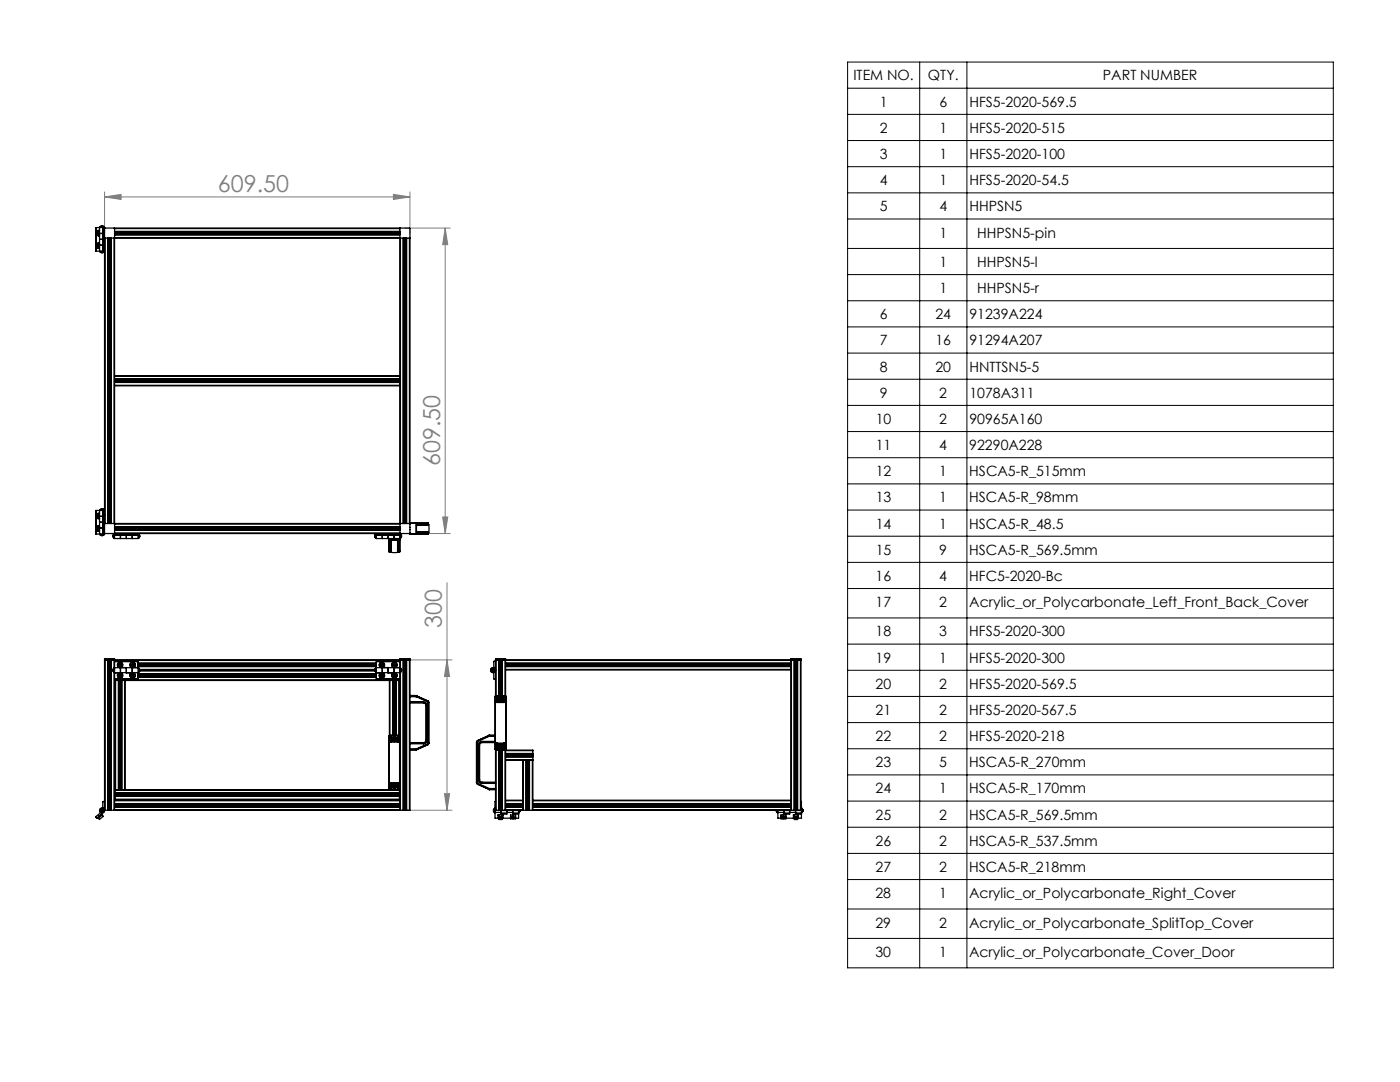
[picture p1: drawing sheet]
<svg xmlns="http://www.w3.org/2000/svg" width="279mm" height="216mm" viewBox="0 0 279 216" stroke-linecap="round" stroke-linejoin="round" font-family="sans-serif">
<g fill="none" stroke="#808080" stroke-width=".2">
<path d="M20.9 39.3l3.3-.5v1zM20.9 38.3v8.2M20.9 39.3h60.9M78.5 38.8l3.3 .5-3.3 .5zM81.8 38.3v8.2M80.8 45.5h9M88.8 45.5l.6 3.3h-1.1zM88.8 45.5v61M80.8 106.5h9M88.3 103.2h1.1l-.6 3.3zM89.2 116.3v45.4M80.8 131.7h9.4"/>
<path d="M89.2 131.7l.5 3.3h-1zM88.7 158.4h1l-.5 3.3zM80.8 161.7h9.4"/>
</g>
<g fill="none" stroke="#000" stroke-width=".2">
<path d="M169.2 12.4h96.9v180.7h-96.9zM169.2 17.6h96.9M183.5 12.4v180.7M193 12.4v180.7M169.2 22.8h96.9M169.2 28h96.9M169.2 33.3h96.9M169.2 38.5h96.9M169.2 43.7h96.9M169.2 49.6h96.9M169.2 54.8h96.9M169.2 60h96.9"/>
<path d="M169.2 65.2h96.9M169.2 70.5h96.9M169.2 75.7h96.9M169.2 80.9h96.9M169.2 86.1h96.9M169.2 91.3h96.9M169.2 96.6h96.9M169.2 101.8h96.9M169.2 107h96.9M169.2 112.2h96.9M169.2 117.4h96.9M169.2 123.3h96.9"/>
<path d="M169.2 128.5h96.9M169.2 133.7h96.9M169.2 139h96.9M169.2 144.2h96.9M169.2 149.4h96.9M169.2 154.6h96.9M169.2 159.8h96.9M169.2 165.1h96.9M169.2 170.3h96.9M169.2 175.5h96.9M169.2 181.4h96.9M169.2 187.2h96.9"/>
</g>
<g fill="#808080">
<path d="M78.5 38.8l3.3 .5-3.3 .5zM20.9 39.3l3.3-.5v1z"/>
<path d="M89.2 131.7l.5 3.3h-1zM88.7 158.4h1l-.5 3.3zM88.8 45.5l.6 3.3h-1.1zM88.3 103.2h1.1l-.6 3.3z"/>
</g>
<g fill="none" stroke="#000" stroke-width=".25">
<path d="M19.2 45.4v4.7M19.2 45.4h.7M19.2 50.1h.7M19.5 48.9v.2M19.5 49.1l.2 .1M19.5 46.4v.2M19.5 46.6l.2 .1M19.5 49.1h.2M19.5 48.9h.2M19.5 46.6h.2M19.5 46.4h.2M19.7 49.5h.2z"/>
<path d="M19.7 48.5l.2 .1a.48 .48 0 0 0-.7 .4 .48 .48 0 0 0 .7 .5M19.7 48.8l.1 .1M19.7 48.8l-.2 .1M19.7 47h.2zM19.7 46l.2 .1a.48 .48 0 0 0-.7 .4 .48 .48 0 0 0 .7 .5M19.7 46.3l.1 .1M19.7 46.3l-.2 .1M19.7 49.1h.1M19.7 46.4v.2M19.7 48.9v.2M19.7 46.6h.1M19.7 48.9h.1"/>
<path d="M19.7 46.4h.1M19.8 48.9v.2M19.8 49.1l-.1 .1M19.8 46.4v.2M19.8 46.6l-.1 .1M19.9 48.6a.48 .48 0 0 0-.6 .3 .48 .48 0 0 0 .4 .6M19.9 46.1a.48 .48 0 0 0-.6 .3 .48 .48 0 0 0 .4 .6M19.9 46.6h.6zM19.9 45.4h.6M19.9 47.8h.6zM19.9 48.9h.6zM19.9 50.1h.6"/>
<path d="M19.9 45.4v4.7M19.9 45.4h.9M19.9 50.1h.9M20 45.3h.8M20 50.2h.8M20.2 50.4h.4M20.2 45.1h.4M20.2 45.1v.1M20.2 50.3v.1M20.5 45.4h.1M20.5 50.1h.1M20.5 45.4v4.7"/>
<path d="M20.6 45.1v.1M20.6 50.3v.1M20.6 45.4h.3v61.2h-.3M20.6 45.4v4.7M20.6 50.1h.3M20.9 47.4l.1 .1M20.9 45.6l.1-.1 1.9 .1M20.9 47.5h.1M21 47.5v57M21 47.5h1.8M21.5 47.5v57M21.8 47.5v57"/>
<path d="M21.9 47.5v57M22.2 47.5v57M22.8 47.5h.1M22.8 47.5v57M22.9 47.4l-.1 .1M22.9 45.6v-.1h56.9v.1M22.9 47.4v.1M22.9 45.6v1.8M22.9 47.5v57M22.9 47.5h56.9M22.9 46.2h56.9M22.9 46.8h56.9"/>
<path d="M22.9 45.6h56.9M22.9 47.4h56.9M22.9 46.5h56.9M22.9 46.6h56.9M79.8 45.6l2-.1-.1 2M79.8 47.4l.1 .1M79.8 47.5h.1M79.8 47.4v.1M79.8 45.6v1.8M79.8 47.5v27.5M79.9 47.5v57M79.9 47.5h1.8"/>
<path d="M80.5 47.5v57M80.8 47.5v57M80.9 47.5v57M81.1 47.5v57M81.7 47.5h.1v59M81.7 47.5v57M22.9 75.7h56.9zM22.9 76.3h56.9zM22.9 75.9h56.9M22.9 76h56.9M79.8 76.9v.1M79.8 76.9h-56.9v.1h56.9"/>
<path d="M79.8 75v.1M79.8 75h-56.9v.1h56.9M79.8 75.1v1.8M79.8 77v27.5M19.2 101.9v4.7M19.2 106.6h.7M19.2 101.9h.7M19.5 105.5l.1 .1M19.5 105.5h.2M19.5 102.9v.1M19.5 103l.2 .1M19.5 103h.2"/>
<path d="M19.5 102.9h.2M19.6 105.6h.1M19.6 105.3h.1M19.6 105.3l-.1 .2M19.7 105.5v.1M19.7 105h.2a.45 .45 0 0 0-.6 .5 .45 .45 0 0 0 .5 .4M19.7 103.5l.2-.1zM19.7 102.5h.2a.48 .48 0 0 0-.6 .4 .48 .48 0 0 0 .4 .6M19.7 102.8l.1 .1M19.7 102.8l-.2 .1M19.7 102.9v.1M19.7 103v.1"/>
<path d="M19.7 105.3v.2M19.7 105.3l.1 .2M19.7 102.8v.1M19.8 102.9v.1M19.8 103l-.1 .1M19.8 105.5l-.1 .1M19.9 105.4h.6zM19.9 104.2h.6zM19.9 103h.6zM19.9 101.9h.6M19.9 106.6h.6M19.9 102.5a.5 .5 0 0 0-.7 .5 .5 .5 0 0 0 .7 .4"/>
<path d="M19.9 105a.5 .5 0 0 0-.7 .5 .5 .5 0 0 0 .7 .4M19.9 101.9v4.7M19.9 105.9h-.1M19.9 105.9l-.2 .1M19.9 101.9h.9M19.9 106.6h.9M20 101.8h.8M20 106.6h.8M20.2 106.8h.4M20.2 101.6h.4M20.2 101.6v.1M20.2 106.7v.1"/>
<path d="M20.5 106.6h.1M20.5 101.9h.1M20.5 101.9v4.7M20.6 101.6v.1M20.6 106.7v.1M20.6 101.9v4.7M20.6 101.9h.3M20.9 106.4l.1 .1 1.9-.1M20.9 104.5h.1M21 104.5l-.1 .1M21 104.5h1.8M21 102.7h.1"/>
<path d="M22.6 106.8v.4M22.6 106.8h.1M22.6 107.2h.1M22.8 104.5l.1 .1M22.8 104.5h.1M22.8 106.6v.8M22.9 106.8v.7h4.7v-.7M22.9 106.7v.1M22.9 106.5v.9M22.9 106.4v.1M22.9 104.5v.1M22.9 104.6v1.8"/>
<path d="M22.9 106.5v.2M22.9 104.5h56.9M22.9 106.5h56.9M22.9 105.5h56.9M22.9 106.7h4.7M22.9 106.8h4.7M22.9 105.1h56.9M22.9 105.2h56.9M22.9 105.8h56.9M22.9 104.6h56.9M22.9 106.4h56.9M22.9 105.4h56.9"/>
<path d="M24 106.8v.7zM25.2 106.8v.7zM26.4 106.8v.7zM27.6 106.5v.9M27.6 106.7v.1M27.6 106.5v.2M27.6 106.6v.8M27.7 106.8h.1M27.7 107.2h.1M27.8 106.8v.4M74.8 106.8v.4M74.8 106.8h.1"/>
<path d="M74.8 107.2h.1M75 106.6v.8M75.1 106.8v.7h4.7v-.7M75.1 106.7v.1M75.1 106.5v.9M75.1 106.5v.2M75.1 106.7h4.7M75.1 106.8h4.7M76.3 106.8v.7zM77.5 106.8v.7zM77.6 110h.1M77.6 110l.1 .1"/>
<path d="M77.6 107.5v2.5M77.7 107.7v.1M77.7 107.7h2M77.7 107.8h.3M77.7 110h.3M77.7 110v.1M77.7 110.1l.3 .1M77.7 107.5v.2M77.7 107.8v2.2M78 107.8h1.5M78 107.8h.1v2.2M78 110v.2"/>
<path d="M78 110.2h1.5M78 107.8v2.2M78.1 110h-.1M78.1 110l-.1 .2M78.6 106.8v.7zM79.3 110h.2M79.3 110l.2 .2M79.5 107.8h-.2v2.2M79.5 110v.2M79.5 107.8v2.2M79.7 107.7v.1M79.7 107.8h-.2"/>
<path d="M79.7 110h-.2M79.7 110v.1M79.7 110.1l-.2 .1M79.7 107.5v.2M79.7 107.8v2.2M79.8 106.4l.1 .1 1.9-.1M79.8 106.5h.1M79.8 106.5v3.5M79.8 106.7v.1M79.8 104.5h.1M79.8 106.4v.1M79.8 104.5v.1"/>
<path d="M79.8 104.6v1.8M79.8 110h-.1M79.8 110l-.1 .1M79.8 106.5v.2M79.9 106.6v.8M79.9 104.5l-.1 .1M79.9 104.5h1.8M80 106.8h.1M80 107.2h.1M80.1 106.8v.4M81.7 104.5l.1 .1M81.7 104.5h.1"/>
<path d="M81.8 105.7h.1M81.8 105.2v.1M81.8 106.5l1.2 .1M81.8 106.5h1.2M81.8 104.4h1.2M81.8 104.3h1.2M83 106.5h.1M83 104.4v2.1M83 104.4h.1M83 106.6h.1M83 106.5v.1M83 104.3h.1"/>
<path d="M83 104.3v.1M83.1 104.3v.1M83.1 106.6h2.2M83.1 104.3h2.2M83.1 104.4l.1 .3M83.1 106.5v.1M83.1 106.5h2.3M83.1 104.4h2.3M83.2 104.7v1.5M83.2 106.2l-.1 .3M83.2 104.7l-.1 .1h2.2M83.2 106.2h2.2"/>
<path d="M83.2 104.7h2.2M85.3 104.3l.1 .1M85.3 104.3l.2 .1M85.3 106.1h-2.2l.1 .1M85.3 106.1l.1 .1M85.3 106.1l.3 .1M85.4 104.4v.3M85.4 106.5l-.1 .1M85.4 104.4h.1M85.4 106.5h.1M85.4 104.7l-.1 .1M85.4 106.2v.3"/>
<path d="M85.4 106.2h.2M85.4 104.7h.2M85.5 104.4l.1 .3M85.5 106.5l-.2 .1M85.6 104.7l-.3 .1M85.6 106.2l-.1 .3M85.6 104.7v1.5M20.9 131.7h2M21 131.4h-.1v30.3M21 131.4v30.3M21 131.4h1.8M21.5 131.7v30"/>
<path d="M21.7 132.8l.2 .1M21.7 132.6v.2M21.8 132.4a.25 .25 0 0 0-.2 .3 .25 .25 0 0 0 .2 .2M21.8 132.9h.1M21.8 131.7v.7M21.8 132.9v27.5M21.9 132.5l-.2 .1M21.9 132.5l.1 .1M21.9 132.4h-.1M21.9 132.4h.1M21.9 131.7v.7M21.9 132.9v27.5"/>
<path d="M21.9 132.9h.1M21.9 132.4a.25 .25 0 0 1 .2 .3 .25 .25 0 0 1-.2 .2M22 132.8l-.1 .1M22 132.6v.2M22.2 131.7v30v-30M22.6 133.5v.4M22.6 133.5h.1M22.6 133.9h.1M22.8 131.4l.1 .3M22.8 131.4v1.9M22.8 134.1v27.6M22.8 133.3v.8"/>
<path d="M22.9 135.4v.1M22.9 133.2v1M22.9 133.3v.9M22.9 131.9h4.7v.1M22.9 131.9v.1M22.9 131.7v.1M22.9 133.2h4.7M22.9 134.2h4.7M22.9 131.7h56.9M22.9 131.8v.1M22.9 132v1.2M22.9 134.2v1.2"/>
<path d="M22.9 135.5v24.2M22.9 135.4h4.7M22.9 134.3h.9M22.9 132h4.7M22.9 131.8h56.9M23 135.8h.1M23 135.7v.1M23 134.2v.1M23 135.5v.2M23 135.8v21.8M23 135.7h56.7M23.1 135.8h1.8"/>
<path d="M23.1 135.8v21.8M23.6 135.8h.1M23.6 135.8v21.8M23.8 134.3h.2M23.8 134.9l.2 .1M23.8 134.7v.2M23.8 132.8l.2 .1M23.8 132.6v.2M23.9 135.8v21.8M24 134.6l-.2 .1M24 134.6l.1 .1M24 132.5l.1 .1"/>
<path d="M24 132.5l-.2 .1M24 135.8v21.8M24 133.2v1M24 134.2a.55 .55 0 0 1 .4 .8 .55 .55 0 0 1-.9 .1 .55 .55 0 0 1 .3-.8M24 133.2h.1M24 134.2h.1M24.1 134.9l-.1 .1M24.1 134.7v.2M24.1 132.8l-.1 .1M24.1 132.6v.2M24.1 133.2a.55 .55 0 0 0 .3-.9 .55 .55 0 0 0-1 .2 .55 .55 0 0 0 .6 .7M24.3 135.8v21.8z"/>
<path d="M24.9 135.8h.1M24.9 135.8v21.8M25 135.8h52.7M25 135.8v21.8M25.2 133.2v1M25.2 134.2l1.2 .1M25.2 133.2h.1M26.3 132.8l.2 .1M26.3 132.6v.2M26.3 134.9l.2 .1M26.3 134.7v.2M26.4 133.2v1"/>
<path d="M26.4 134.2a.55 .55 0 0 1 .6 .8 .55 .55 0 0 1-.9 .2 .55 .55 0 0 1 .2-.9M26.4 133.2h.1M26.4 134.2h.1M26.5 132.5l.1 .1M26.5 132.5l-.2 .1M26.5 134.6l-.2 .1M26.5 134.6l.1 .1M26.6 132.8l-.1 .1M26.6 132.6v.2M26.6 134.9l-.1 .1M26.6 134.7v.2M27.6 133.2v1"/>
<path d="M27.6 133.3v.9M27.6 135.4v.1h-4.7M27.6 132v1.2M27.6 134.2v1.2M27.6 134.4h47.5M27.6 135.1h47.5M27.6 134.8h47.5M27.6 134.7h47.5M27.6 133h47.5M27.6 132.3h47.5M27.6 132.6h47.5M27.6 132.7h47.5"/>
<path d="M27.6 133.3v.8M27.7 133.5h.1M27.7 133.9h.1M27.8 133.5v.4M27.8 133.5l.1 .1M27.9 133.6v.3M27.9 133.9h-.1M27.9 133.8h46.9M27.9 133.7h46.9M27.9 133.9h46.9M27.9 133.6h46.9M74.8 133.6v.3"/>
<path d="M74.8 133.9h.1M74.8 133.5v.4M74.8 133.5h.1M74.8 133.5v.1M75 133.3v.8M75.1 135.4v.1h4.7M75.1 133.2v1h4.7M75.1 133.3v.9M75.1 133.2h4.7M75.1 135.4h4.7M75.1 132v1.2M75.1 132h4.7"/>
<path d="M76 132.6l.1 .2M76.1 134.3h.2M76.1 134.3h-1v1.1M76.1 134.9l.1 .1M76.1 134.7v.2M76.1 132.8h.2M76.2 132.5l.1 .1M76.2 132.5l-.2 .1M76.2 134.6l.2 .1M76.2 134.6l-.1 .1M76.3 133.2v1M76.3 134.2a.55 .55 0 0 1 .4 .8 .55 .55 0 0 1-.9 .1 .55 .55 0 0 1 .3-.8"/>
<path d="M76.3 133.2h.1M76.3 134.2h.1M76.3 132.6l.1 .1M76.4 134.9l-.2 .1M76.4 134.7v.2M76.4 133.2a.55 .55 0 0 0 .2-.9 .55 .55 0 0 0-.9 .2 .55 .55 0 0 0 .6 .7M76.4 132.7l-.1 .1M77.5 133.2v1M77.5 134.2l1.1 .1M77.5 133.2h.1M77.7 135.8h.1M77.7 135.8v11"/>
<path d="M77.8 135.8h1.8M77.8 135.8v11M78.5 134.8l.1 .1M78.6 132.8l.1 .1M78.6 132.6v.2M78.6 134.6l-.1 .2M78.6 133.2v1M78.6 134.2a.55 .55 0 0 1 .6 .8 .55 .55 0 0 1-.9 .2 .55 .55 0 0 1 .3-.9M78.6 133.2h.1M78.6 134.2h.1M78.7 135.8v10.9M78.7 132.5l.2 .1"/>
<path d="M78.7 132.5l-.1 .1M78.8 135.8v10.9M78.8 134.6h-.2M78.8 134.6l.1 .2M78.8 134.9h-.2M78.9 132.8l-.2 .1M78.9 132.6v.2M78.9 134.8l-.1 .1M79 135.8v10.9M79 135.8h.1M79.6 135.8h.1M79.6 135.8v11"/>
<path d="M79.7 135.7v.1M79.7 135.5v.2M79.7 135.8v12M79.8 131.7h2M79.8 133.2v1M79.8 133.3v.9M79.8 135.4v.1M79.8 131.9v.1M79.8 131.9h-4.7v.1M79.8 131.7v.1M79.8 131.8v.1M79.8 132v1.2"/>
<path d="M79.8 134.2v1.2M79.8 135.5v11.4M79.9 133.3v.8M79.9 131.4l-.1 .3M79.9 131.4h1.8M79.9 131.4v1.9M79.9 134.1v27.6M80 133.5h.1M80 133.9h.1M80.1 133.5v.4M80.5 131.7v30v-30M80.7 132.8l.1 .1"/>
<path d="M80.7 132.6v.2M80.8 132.4a.25 .25 0 0 0-.2 .3 .25 .25 0 0 0 .2 .2M80.8 132.9h.1M80.8 131.7v.7M80.8 132.9v17.5M80.8 132.5l-.1 .1M80.8 132.5l.2 .1M80.8 132.4h.1M80.9 132.4a.25 .25 0 0 1 .2 .3 .25 .25 0 0 1-.2 .2M80.9 132.9h-.1M80.9 131.7v.7M80.9 132.9v17.5"/>
<path d="M81 132.8l-.2 .1M81 132.6v.2M81.1 131.7v30M81.7 131.4h.1v7.5M81.7 131.4v30.3M81.8 138.9v.1M81.8 138.8h1.2M81.8 139v1M81.8 139h1.2M81.8 138.9h1.2M83 138.8l.2 .1M83 139h.1"/>
<path d="M83 138.9h.1M83 138.9v.1M83 138.8v.1M83.1 139l2.2 1M83.1 138.9v.1M83.1 138.9l2.3 1M83.2 138.9h-.1M83.2 138.9l2.2 1M83.2 138.9h.1M85.4 139.9l-.1 .1M85.4 139.9l.1 .2M85.4 139.9h.1"/>
<path d="M85.4 139.9l.2 .2M98.6 133.2h.3M98.8 139h.1M98.8 139v1M98.9 139.9v.2M98.9 139.9l-.1 .1M98.9 138.9l-.1 .1M98.9 138.9h.1M98.9 138.9l1-.1 1 .1M98.9 131.7h2M98.9 133.7a.5 .5 0 0 0-.6-.5 .5 .5 0 0 0-.4 .6 .5 .5 0 0 0 .6 .4v1.2l.4 .1M98.9 131.9l-.4 .1v1.3"/>
<path d="M99 131.4h-.1v8.5M99 131.4h1.8M99 131.4v7.5M99.1 139.9v.2M99.1 139.9l.2 .1M99.1 139.9h-.2M99.1 138.9l.2 .1M99.1 138.9h-.2M99.1 138.9h.1M99.1 138.9h1.6M99.1 138.9v1M99.3 139h.1"/>
<path d="M99.3 140v.1M99.3 139v1M99.6 131.7v7.1M99.7 139.4v.3M99.7 139.7l.2 .1M99.7 132.7l.2 .1M99.8 132.6l-.1 .1M99.8 132.4a.25 .25 0 0 0-.2 .3 .25 .25 0 0 0 .2 .2M99.8 132.9h.1M99.8 131.7v.7M99.8 132.9v5.9M99.9 139.3l.2 .1"/>
<path d="M99.9 139.3l-.2 .1M99.9 132.4h-.1M99.9 132.4h.1M99.9 131.7v.7M99.9 132.9v5.9M99.9 132.5l-.1 .1M99.9 132.5l.2 .1M99.9 132.9h.1M99.9 132.4a.25 .25 0 0 1 .2 .3 .25 .25 0 0 1-.2 .2M100 132.8h-.1M100.1 132.6l-.1 .2M100.1 139.4v.2"/>
<path d="M100.1 139.6l-.2 .2M100.2 131.7v7.1M100.5 140v.1M100.5 139v1M100.5 139h.1M100.7 139.9v.2M100.7 139.9l-.2 .1M100.7 139.9h.2M100.7 138.9l-.2 .1M100.7 138.9h.2M100.7 138.9h.1M100.7 138.9v1"/>
<path d="M100.8 131.4l.1 .3M100.8 131.4v7.5M100.9 131.7v.1M100.9 133.6v.1M100.9 133h56.9zM100.9 132.3h.1M100.9 131.7h56.9M100.9 132.3h56.9M100.9 133.7h56.9M100.9 131.8h56.9M100.9 132.6h28.2M100.9 132.7h28.2"/>
<path d="M100.9 133.6h56.9M100.9 131.8v1.8M100.9 133.7v5.2M100.9 139.9v.2M100.9 139.9l.1 .1M100.9 138.9l.1 .1M100.9 138.9h.1M100.9 138.9v1M101 139h.1M101 139v1M129.1 132.7h.1M129.1 132.6a.25 .25 0 0 1 .3-.2 .25 .25 0 0 1 .2 .2"/>
<path d="M129.1 132.7a.25 .25 0 0 0 .3 .2 .25 .25 0 0 0 .2-.2M129.1 132.6v.1M129.2 132.7l.1 .1M129.2 132.9h.3M129.2 132.5h.3M129.3 132.5l-.1 .2M129.3 132.8h.2M129.3 132.5h.2M129.5 132.5v.2M129.5 132.7v.1M129.6 132.6v.1M129.6 132.6h28.2"/>
<path d="M129.6 132.7h28.2M129.6 132.7h.1M157.8 131.7h2M157.8 131.7v.1M157.8 133.6v.1M157.8 132.3h.1M157.8 131.8v1.8M157.8 133.7v26M157.9 131.4l-.1 .3M157.9 131.4h1.8M157.9 131.4v30.3M158.5 131.7v30v-30"/>
<path d="M158.7 132.7l.1 .1M158.8 132.5l-.1 .2M158.8 132.8h.1M158.8 132.5h.1M158.8 132.9h.1M158.8 132.4a.25 .25 0 0 0-.2 .3 .25 .25 0 0 0 .2 .2M158.8 131.7v.7M158.8 132.9v27.5M158.8 132.4h.1M158.9 132.4a.25 .25 0 0 1 .2 .3 .25 .25 0 0 1-.2 .2M158.9 132.9h-.1M158.9 131.7v.7"/>
<path d="M158.9 132.9v27.5M158.9 132.5l.1 .2M159 132.7l-.1 .1M159.1 131.7v30M159.7 131.4h.1v30.3h-.1M159.7 131.4v30.3M20.9 159.9l-.4 .1v1.3M22.9 159.7v.1M22.9 159.8v1.8M22.9 159.8h56.9M22.9 159.7h56.9M23 157.6h.1"/>
<path d="M23 158.9h56.7zM23 158.3h.1M23 159.5v.1h56.7v-.1M23 157.6v.1M23 157.7v1.8M23 158.2h56.7M23 159.5h56.7M23 157.7h56.7M23 158.6h56.7M23 158.5h56.7M23.1 157.6h1.8M23.6 157.6h.1"/>
<path d="M24.9 157.6h.1M25 157.6h52.7M77.6 147.9v.1M77.6 148h.1M77.6 156.2h.1M77.6 156.2v.1M77.6 156.3l.1 .1M77.6 157.3l.1 .1M77.6 146.9h.1M77.6 146.9v1M77.6 148v8.2M77.6 156.3v1"/>
<path d="M77.7 156.2h.3M77.7 148h.3M77.7 147.8v.2M77.7 156.2v.2M77.7 156.4l.3 .1M77.7 147.8l-.1 .1M77.7 157.4l.3 .1M77.7 146.8l-.1 .1M77.7 146.8h.1M77.7 146.8l1-.1 1 .1M77.7 157.4l1 .2 1-.2M77.7 157.4h.1"/>
<path d="M77.7 146.8v1M77.7 148v8.2M77.7 156.4v1M77.7 157.6h.1M77.7 157.5v.1M77.8 157.6h.6M77.8 157.5v.1M78 156.2h1.5M78 148h1.5M78 148h.1M78 147.8v.2M78 147.8l.1 .1"/>
<path d="M78 156.2h.1M78 156.2v.3M78 147.8h-.3M78 146.8l.1 .1M78 146.8h-.3M78 146.8h.1M78 157.5h.1M78 146.8h1.5M78 157.5h1.5M78 146.8v1M78 156.5v1M78.1 146.9h.1"/>
<path d="M78.1 157.4l-.1 .1M78.1 147.9v.1M78.1 156.2v.2M78.1 156.4l-.1 .1M78.1 156.4v1M78.1 146.9v1M78.1 148v.1M78.1 156.2h.1M78.4 157.6h.1M78.4 146.7v-10.9v10.9M78.5 156.9l.2 .1M78.5 156.7v.2"/>
<path d="M78.5 147.6l.2 .1M78.5 147.3v.3M78.7 156.6l.2 .1M78.7 156.6l-.2 .1M78.7 147.2l.2 .1M78.7 147.2l-.2 .1M78.9 156.9l-.2 .1M78.9 156.7v.2M78.9 147.6l-.2 .1M78.9 147.3v.3M79 157.6h.1M79 157.6h.6"/>
<path d="M79.3 148h.2M79.3 147.9v.1M79.3 156.2h.2M79.3 156.4l.2 .1M79.3 156.2v.2M79.3 156.4v1M79.3 146.9v1M79.3 148v.1M79.3 156.2h.1M79.3 146.9h.1M79.3 157.4l.2 .1M79.5 148h.2"/>
<path d="M79.5 156.2h.2M79.5 147.8v.2M79.5 147.8l-.2 .1M79.5 156.2v.3M79.5 147.8h.2M79.5 146.8l-.2 .1M79.5 146.8h.2M79.5 146.8h.1M79.5 157.5h.1M79.5 146.8v1M79.5 156.5v1M79.6 157.6h.1"/>
<path d="M79.6 157.5v.1M79.7 158.3h.1M79.7 157.6v.1M79.7 157.7v1.8M79.7 147.8v.2M79.7 156.2v.2M79.7 156.4l-.2 .1M79.7 147.8l.1 .1M79.7 148h.1M79.7 156.2h.1M79.7 157.4l-.2 .1M79.7 146.8l.1 .1"/>
<path d="M79.7 146.8h.1M79.7 157.4h.1M79.7 148v8.2M79.7 156.4v1.2M79.8 159.7v.1M79.8 157.4v2.3M79.8 159.8v1.8M79.8 147.9v.1M79.8 156.2v.1M79.8 156.3l-.1 .1M79.8 157.3l-.1 .1M79.8 146.9h.1"/>
<path d="M79.8 146.9v1M79.8 148v8.2M79.8 156.3v1M80.6 150.6l.1 .2M80.7 150.8h.2M80.8 150.4a.25 .25 0 0 0-.2 .3 .25 .25 0 0 0 .2 .2M80.8 150.9h.1M80.8 150.9v9.5M80.8 150.5l-.2 .1M80.8 150.5l.1 .1M80.8 150.4h.1M80.9 150.9h-.1"/>
<path d="M80.9 150.4a.25 .25 0 0 1 .2 .3 .25 .25 0 0 1-.2 .2M80.9 150.9v9.5M80.9 150.6l.1 .1M81 150.7l-.1 .1M81.8 149.4v.1M81.8 148.3v.1M81.8 140v.1M81.8 149.5v12.2h-.1M81.8 149.7h1.2M81.8 148.2h2.7M81.8 140.3h2.7M81.8 140.1v8.2"/>
<path d="M81.8 148.4v1M81.8 149.5h1.2M81.8 149.4h1.2M81.8 140h2.7M81.8 148.4h2.7M81.8 148.3h2.7M81.8 140.1h2.7M83 149.4v.1M83 149.5v.2M83.1 149.4v.1M83.1 149.4h-.1M83.1 149.5h-.1"/>
<path d="M83.1 149.5l.1 .1M83.2 149.6h.1M83.2 149.6l-.2 .1M84.5 140.3l.3 .1 .2 .4M84.5 140a.71 .71 0 0 1 .7 .8M84.5 148.3v.1M84.5 140.1a.61 .61 0 0 1 .6 .7M84.5 140v.1M84.5 148.2v.1M84.5 140.1v.2M85 147.7l-.2 .3-.3 .2M85 147.7h.1"/>
<path d="M85 140.8h.1M85 140.8v6.9M85.1 147.7a.61 .61 0 0 1-.6 .6M85.1 147.7h.1M85.1 140.8h.1M85.1 140.8v6.9M85.2 147.7a.71 .71 0 0 1-.7 .7M85.2 140.8v6.9M85.3 148.4l.1 .1M85.3 140l.1 .1M85.3 148.4l-2.2 1M85.4 148.5v.1"/>
<path d="M85.4 148.5l-2.3 1M85.4 148.6l-2.2 1M85.4 148.6h.1M85.4 148.3l-.1 .1M85.4 148.3h.1M85.4 140.1h.1M85.4 140.1v8.2M85.5 148.3l-.1 .2M85.5 148.3h.1M85.5 140.1h.1M85.5 140.1v8.2M85.6 140.1v8.2"/>
<path d="M85.6 148.3h.1M85.6 140.1h.1M85.6 148.3l-.2 .3M95.2 156.2l.1 .3M95.2 148v8.2M95.2 156.2h.1M95.2 148h.1M95.2 156.2l.2 .2M95.3 156.2l.1 .1M95.3 148v8.2M95.3 147.8l-.1 .2M95.3 156.5l2.3 1"/>
<path d="M95.3 147.8h.1M95.3 156.5h.1M95.4 147.8v.1M95.4 147.8l-.2 .2M95.4 156.4l-.1 .1M95.4 156.4l2.2 1M95.4 147.9l-.1 .1M95.4 156.3v.1M95.4 156.3l2.2 1M95.5 155.6a.71 .71 0 0 0 .7 .7M95.5 148.7h.1M95.5 155.6h.1"/>
<path d="M95.5 148.7v6.9M95.6 155.6a.61 .61 0 0 0 .6 .6M95.6 155.6h.1M95.6 148.7h.1M95.6 148.7v6.9M95.7 155.6l.2 .3 .3 .2M95.7 148.7v6.9M96.2 148.2l-.3 .1-.2 .4M96.2 147.9a.71 .71 0 0 0-.7 .8M96.2 147.9v.1M96.2 156.2v.1M96.2 148a.61 .61 0 0 0-.6 .7"/>
<path d="M96.2 156.1v.1M96.2 148v.2M96.2 148.2h2.6M96.2 156.1h2.7M96.2 156.3h2.7M96.2 156.2h2.7M96.2 147.9h2.6M96.2 148h2.6M97.6 157.5h.1M97.6 146.8l-2.3 1M97.6 146.8h.1M97.6 146.8v.1"/>
<path d="M97.6 157.4h.1M97.6 157.4v.1M97.6 146.8l-2.2 1M97.6 157.5l.1 .1M97.6 157.3h.1M97.6 157.3v.1M97.6 146.9l-2.2 1M97.7 146.7l-.1 .1M97.7 157.3v.1M97.7 146.9h-.1M97.7 146.8v.1M97.7 146.8h-.1"/>
<path d="M97.7 157.4v.2M97.7 146.7v.1M97.7 157.6h1.2M97.7 146.7h1.1M97.7 157.4h1.2M97.7 157.3h1.2M97.7 146.9h1.1M97.7 146.8h1.1M98.8 148.4l.1 .1M98.8 148.3v.1M98.8 148.3h.1M98.8 140.1h.1"/>
<path d="M98.8 140v.1M98.8 149.4l.1 .1M98.8 149.4h.1M98.8 140.1v8.2M98.8 148.4v1M98.9 148.3h.2M98.9 140.1h.2M98.9 148.3v.2M98.9 148.5l.2 .1M98.9 149.5l.2 .1M98.9 149.5l1 .2 1-.2M98.9 149.5h.1"/>
<path d="M98.9 148.5v13.2h.1M98.9 140.1v8.2M98.9 159.9l-.1 1.3M99 149.6v12.1M99.1 140.1h1.6M99.1 148.3h1.6M99.1 148.3v.3M99.1 148.3h.2M99.1 140.1h.2M99.1 149.6h.1M99.1 149.6h1.6M99.1 148.6v1"/>
<path d="M99.3 149.5l-.2 .1M99.3 148.3v.2M99.3 148.5l-.2 .1M99.3 149.5h.1M99.3 140.1v.1M99.3 148.3h.1M99.3 148.5v1M99.6 149.7v12M99.7 148.9v.2M99.7 149.1h.3M99.8 148.7l-.1 .2M99.8 148.7h.2"/>
<path d="M99.8 149.7v10.7M99.9 149.7v10.7M100 148.7l.1 .3M100.1 149l-.1 .1M100.2 149.7v12v-12M100.5 148.5l.2 .1M100.5 148.3v.2M100.5 148.3h.2M100.5 140.1h.2M100.5 149.5h.1M100.5 140.1v.1M100.5 148.3h.1"/>
<path d="M100.5 148.5v1M100.5 149.5l.2 .1M100.7 140.1h.2M100.7 148.3h.2M100.7 148.3v.3M100.7 149.6h.1M100.7 148.6v1M100.8 149.6v12.1M100.9 150.3l5.4 .1zM100.9 149.7v.1M100.9 149.7h5.4v.1M100.9 151.6v.1"/>
<path d="M100.9 151h5.4zM100.9 159.8h3.4M100.9 159.7h3.4M100.9 149.6v.1M100.9 149.8v1.8M100.9 151.7v10M100.9 149.8h5.4M100.9 151.7h3.4M100.9 151.6h5.4M100.9 150.7h5.4M100.9 150.6h5.4M100.9 148.3v.2"/>
<path d="M100.9 148.5l-.2 .1M100.9 148.3h.1M100.9 140.1h.1M100.9 149.5l-.2 .1M100.9 149.5h.1M100.9 140.1v8.2M100.9 148.5v1M101 148.3v.1M101 148.4l-.1 .1M101 140v.1M101 149.4l-.1 .1M101 149.4h.1"/>
<path d="M101 140.1v8.2M101 148.4v1M104.3 151.7h.1M104.3 151.7v10M104.4 151.7h1.8M104.4 151.7v10M105 151.7v10M105 151.7h.1M105.1 151.7v10M105.3 151.7v10M105.4 151.7v10M105.6 151.7l.1 10z"/>
<path d="M106.2 151.7h.1M106.2 151.7v10M106.3 151.6v.1M106.3 159.7v.1M106.3 159.8h51.5M106.3 159.7h51.5M106.3 149.8v1.8M106.3 151.7v8M106.3 159.8v1.8M157.8 159.7v.1M157.8 159.8v1.8M159.8 159.9l.1 1.8"/>
<path d="M19.6 163.2l.7-.6 .3 .3-.8 .6zM19.7 163h.1M19.7 162.9h.1M19.7 162.9v.1M19.8 163h.1M19.8 163h-.1M19.8 162.8l-.1 .1M19.8 162.8h.1M20 161.4a.5 .5 0 0 1 .7 0 .5 .5 0 0 1 0 .7l-1.4 1.2-.2-.4 1-.8-.2-.3zM20.1 162.7l-.3 .3M20.1 162.7h.1M20.1 162.6h.1"/>
<path d="M20.1 162.6l-.4 .4M20.1 162.6v.1M20.1 162.7l-.2 .2M20.4 162.6l-.8 .7M20.5 161.2h.4M20.9 161.7h.1M21 161.7h1.8M21.5 161.7h.1M21.7 160.8l.2 .1M21.7 160.6v.2M21.8 160.4a.25 .25 0 0 0-.2 .3 .25 .25 0 0 0 .2 .2M21.8 160.9h.1"/>
<path d="M21.8 160.9v.8M21.9 160.5l-.2 .1M21.9 160.5l.1 .1M21.9 160.4h.1M21.9 160.4h-.1M21.9 160.9v.8M21.9 160.9h.1M21.9 160.4a.25 .25 0 0 1 .2 .3 .25 .25 0 0 1-.2 .2M22 160.8l-.1 .1M22 160.6v.2M22.8 161.7h.1M22.9 160.3h.1"/>
<path d="M22.9 161h56.9zM22.9 161.6v.1M22.9 160.3h56.9M22.9 161.7h56.9M22.9 161.6h56.9M22.9 160.4h56.9M22.9 160.7h56.9M22.9 160.6h56.9M79.8 160.3h.1M79.8 161.6v.1M79.8 161.7h.1M79.9 161.7h1.8"/>
<path d="M80.7 160.8l.1 .1M80.7 160.6v.2M80.8 160.9h.1M80.8 160.4a.25 .25 0 0 0-.2 .3 .25 .25 0 0 0 .2 .2M80.8 160.9v.8M80.8 160.5l-.1 .1M80.8 160.5l.2 .1M80.8 160.4h.1M80.9 160.9h-.1M80.9 160.4a.25 .25 0 0 1 .2 .3 .25 .25 0 0 1-.2 .2M80.9 160.9v.8M81 160.8l-.2 .1"/>
<path d="M81 160.6v.2M81 160.8h.1M81.1 161.7h.1M98.5 161.5v.4M98.5 161.5h.1M98.5 161.9h.1M98.7 161.3v.8M98.8 161.2v.9M98.8 161.3v.9M98.8 161.2h.1M98.8 162.1v1.2h.6M98.8 162.1h1.2"/>
<path d="M99 161.7h1.8M99.4 162.6h1M99.4 162.6l.2 .3M99.4 163.3l.2 .2M99.4 162.6v.7M99.6 161.7h.1M99.6 162.9h.6M99.6 163.5h.6M99.6 162.9v.6M99.7 163.1l.2 .2 .2-.2M99.7 160.7l.1 .1M99.8 163.1h-.1a.16 .16 0 0 0 .2 .2 .16 .16 0 0 0 .1-.2"/>
<path d="M99.8 163.2h.1M99.8 160.8h.2M99.8 160.5h.2M99.8 160.5l-.1 .2M99.8 160.4a.25 .25 0 0 0-.2 .3 .25 .25 0 0 0 .2 .2M99.8 160.9h.1M99.8 160.9v.8M99.9 160.4h.1M99.9 160.4h-.1M99.9 160.9v.8M99.9 160.9h.1M99.9 160.4a.25 .25 0 0 1 .2 .3 .25 .25 0 0 1-.2 .2"/>
<path d="M100 161.7v.4M100 162.2h1.1M100 161.7h1.1M100 162.1v.3h1.1v-.3M100 161.7h.1M100 160.5l.1 .2M100 163.2h.1M100.1 160.7l-.1 .1M100.2 162.9v.6M100.4 163.3h1.5M100.4 162.6l-.2 .3M100.4 163.3l-.2 .2"/>
<path d="M100.4 162.6v.7M100.8 161.7h.1M100.9 160.3h3.4M100.9 161h3.4M100.9 161.7h3.4M100.9 161.6h3.4M100.9 160.4h3.4M100.9 160.7h3.4M100.9 160.6h3.4M101.1 161.7v.4M101.1 161.7h.1M101.1 162.1h1.2"/>
<path d="M101.9 162.6h1v.8h-1zM101.9 163h1M102.2 163.1v.1M102.2 163.1l.2 .2 .2-.2M102.3 163.1l-.1 .1M102.3 163.2h.1M102.3 161.7v.4M102.3 162.2h1.2M102.3 161.7h1.2M102.3 161.7h.1M102.3 162.1v.3h1.2M102.5 162.6h-.2"/>
<path d="M102.5 163.2h.1M102.5 163.1a.18 .18 0 0 1-.1 .2 .18 .18 0 0 1-.2-.1M103.5 161.7v.5M103.5 161.7h.1M103.5 162.2v1.1h-.6M103.6 161.7l-.1 .5M103.7 161.7l-.1 .4M103.7 161.9h.1M103.8 161.7v.2M104.3 161.7h.1M104.4 161.7h1.8M105 161.7h.1"/>
<path d="M106.2 161.7h.1M106.3 161.6v.1M106.3 160.3h.1M106.3 161h51.5zM106.3 160.3h51.5M106.3 161.7h51.5M106.3 161.6h51.5M106.3 160.4h51.5M106.3 160.7h51.5M106.3 160.6h51.5M154.9 161.7l.1 .2M155 161.7v.2"/>
<path d="M155 161.9h.1M155.1 161.7l.1 .4M155.2 161.7v.5M155.2 161.7v.4M155.2 162.1h1.2M155.2 162.1v1.2h.6M155.8 162.6h1v.8h-1zM155.8 163h1M156.1 163.1v.1M156.2 163.1l.1 .2 .2-.2M156.2 163.1a.16 .16 0 0 0 .1 .2 .16 .16 0 0 0 .2-.2M156.2 163.2h.1"/>
<path d="M156.4 161.7v.4M156.4 162.2h1.2M156.4 162.1v.3h1.2v-.3M156.4 161.7h1.2M156.4 161.7h.1M156.4 162.6h-.1M156.5 163.2h.1M156.8 163.3h1.5M157.6 161.7v.4M157.6 161.7h.1M157.6 162.1h1.2M157.8 161.6v.1"/>
<path d="M157.8 160.3h.1M157.8 161.7h.1M157.9 161.7h1.8M158.3 162.6h1M158.3 162.6l.3 .3M158.3 163.3l.3 .2M158.3 162.6v.7M158.6 162.9v.6M158.6 162.9h.5M158.6 163.5h.5M158.6 163.1v.1M158.7 163.1l.1 .2 .2-.2"/>
<path d="M158.7 160.6v.2M158.7 160.8l.2 .1M158.7 163.1a.16 .16 0 0 0 .1 .2 .16 .16 0 0 0 .2-.2M158.7 163.2h.1M158.8 161.7v.4M158.8 162.2h1.1M158.8 161.7h1.1M158.8 161.7h.1M158.8 162.1v.3h1.1M158.8 160.9h.1M158.8 160.4a.25 .25 0 0 0-.2 .3 .25 .25 0 0 0 .2 .2M158.8 160.9v.8"/>
<path d="M158.8 160.5l-.1 .1M158.8 160.5l.2 .1M158.8 160.4h.1M158.9 160.4a.25 .25 0 0 1 .2 .3 .25 .25 0 0 1-.2 .2M158.9 160.9h-.1M158.9 160.9v.8M159 163.2h.1M159 160.6v.1M159 160.7l-.1 .2M159.1 162.9v.6M159.1 161.7h.1M159.3 162.6l-.2 .3"/>
<path d="M159.3 162.6v.7M159.3 163.3l-.2 .2M159.9 161.7v.5M159.9 161.3v.9M159.9 162.2v1.1h-.6M160 161.3v.8M160.1 161.5h.1M160.1 161.9h.1M160.2 161.5v.4"/>
<circle cx="24" cy="134.8" r=".5"/>
<circle cx="24" cy="132.7" r=".5"/>
<circle cx="26.5" cy="134.8" r=".5"/>
<circle cx="26.5" cy="132.7" r=".5"/>
<circle cx="26.5" cy="132.7" r=".55"/>
<circle cx="76.2" cy="134.8" r=".5"/>
<circle cx="76.2" cy="132.7" r=".5"/>
<circle cx="78.7" cy="132.7" r=".5"/>
<circle cx="78.7" cy="132.7" r=".55"/>
<circle cx="78.7" cy="134.8" r=".5"/>
<circle cx="98.4" cy="133.7" r=".2"/>
<circle cx="98.4" cy="133.7" r=".15"/>
<circle cx="98.4" cy="133.7" r=".4"/>
<circle cx="98.4" cy="133.7" r=".45"/>
<circle cx="99.9" cy="139.5" r=".38"/>
<circle cx="99.9" cy="139.5" r=".53"/>
<circle cx="99.9" cy="139.5" r=".5"/>
<circle cx="99.9" cy="139.5" r=".42"/>
<circle cx="78.7" cy="156.8" r=".53"/>
<circle cx="78.7" cy="147.4" r=".53"/>
<circle cx="78.7" cy="147.4" r=".38"/>
<circle cx="78.7" cy="156.8" r=".38"/>
<circle cx="78.7" cy="156.8" r=".43"/>
<circle cx="78.7" cy="147.4" r=".43"/>
<circle cx="99.9" cy="148.9" r=".43"/>
<circle cx="99.9" cy="148.9" r=".38"/>
<circle cx="99.9" cy="148.9" r=".52"/>
<circle cx="99.9" cy="148.9" r=".5"/>
<circle cx="20.4" cy="161.7" r=".15"/>
<circle cx="20.4" cy="161.7" r=".2"/>
<circle cx="20.4" cy="161.7" r=".4"/>
<circle cx="20.4" cy="161.7" r=".45"/>
<circle cx="99.9" cy="163.2" r=".21"/>
<circle cx="102.4" cy="163.2" r=".22"/>
<circle cx="156.3" cy="163.2" r=".22"/>
<circle cx="158.8" cy="163.3" r=".21"/>
</g>
<g font-size="4.7" fill="#808080">
<text x="43.5" y="38.3">609.50</text>
<text x="87.8" y="93.1" transform="rotate(-90 87.8 93.1)">609.50</text>
<text x="88.2" y="125.3" transform="rotate(-90 88.2 125.3)">300</text>
</g>
<g font-size="2.8">
<text x="170.3" y="16.1">ITEM NO.</text>
<text x="185.2" y="16.1">QTY.</text>
<text x="220.1" y="16.1">PART NUMBER</text>
<text x="175.6" y="21.3">1</text>
<text x="187.5" y="21.3">6</text>
<text x="193.5" y="21.3">HFS5-2020-569.5</text>
<text x="175.6" y="26.5">2</text>
<text x="187.5" y="26.5">1</text>
<text x="193.5" y="26.5">HFS5-2020-515</text>
<text x="175.6" y="31.7">3</text>
<text x="187.5" y="31.7">1</text>
<text x="193.5" y="31.7">HFS5-2020-100</text>
<text x="175.6" y="36.9">4</text>
<text x="187.5" y="36.9">1</text>
<text x="193.5" y="36.9">HFS5-2020-54.5</text>
<text x="175.6" y="42.2">5</text>
<text x="187.5" y="42.2">4</text>
<text x="187.5" y="47.4">1</text>
<text x="193.5" y="42.2">HHPSN5</text>
<text x="195" y="47.4">HHPSN5-pin</text>
<text x="187.5" y="53.3">1</text>
<text x="195" y="53.3">HHPSN5-l</text>
<text x="187.5" y="58.5">1</text>
<text x="195" y="58.5">HHPSN5-r</text>
<text x="175.6" y="63.7">6</text>
<text x="186.7" y="63.7">24</text>
<text x="193.5" y="63.7">91239A224</text>
<text x="175.6" y="68.9">7</text>
<text x="186.7" y="68.9">16</text>
<text x="193.5" y="68.9">91294A207</text>
<text x="175.6" y="74.1">8</text>
<text x="186.7" y="74.1">20</text>
<text x="193.5" y="74.1">HNTTSN5-5</text>
<text x="175.6" y="79.4">9</text>
<text x="187.5" y="79.4">2</text>
<text x="193.5" y="79.4">1078A311</text>
<text x="174.8" y="89.8">11</text>
<text x="174.8" y="84.6">10</text>
<text x="187.5" y="89.8">4</text>
<text x="187.5" y="84.6">2</text>
<text x="193.4" y="89.8">92290A228</text>
<text x="193.5" y="84.6">90965A160</text>
<text x="174.8" y="95">12</text>
<text x="187.5" y="95">1</text>
<text x="193.4" y="95">HSCA5-R_515mm</text>
<text x="174.8" y="100.2">13</text>
<text x="187.5" y="100.2">1</text>
<text x="193.4" y="100.2">HSCA5-R_98mm</text>
<text x="174.8" y="105.5">14</text>
<text x="187.4" y="105.5">1</text>
<text x="193.4" y="105.5">HSCA5-R_48.5</text>
<text x="174.8" y="110.7">15</text>
<text x="187.4" y="110.7">9</text>
<text x="193.4" y="110.7">HSCA5-R_569.5mm</text>
<text x="174.8" y="115.9">16</text>
<text x="187.4" y="115.9">4</text>
<text x="193.4" y="115.9">HFC5-2020-Bc</text>
<text x="174.8" y="121.2">17</text>
<text x="187.4" y="121.2">2</text>
<text x="193.4" y="121.2">Acrylic_or_Polycarbonate_Left_Front_Back_Cover</text>
<text x="174.8" y="127">18</text>
<text x="187.4" y="127">3</text>
<text x="193.4" y="127">HFS5-2020-300</text>
<text x="174.7" y="137.4">20</text>
<text x="174.7" y="132.2">19</text>
<text x="187.4" y="137.4">2</text>
<text x="187.4" y="132.2">1</text>
<text x="193.4" y="137.4">HFS5-2020-569.5</text>
<text x="193.4" y="132.2">HFS5-2020-300</text>
<text x="174.7" y="142.7">21</text>
<text x="187.4" y="142.7">2</text>
<text x="193.4" y="142.7">HFS5-2020-567.5</text>
<text x="174.7" y="147.9">22</text>
<text x="187.4" y="147.9">2</text>
<text x="193.4" y="147.9">HFS5-2020-218</text>
<text x="174.7" y="153.1">23</text>
<text x="187.4" y="153.1">5</text>
<text x="193.4" y="153.1">HSCA5-R_270mm</text>
<text x="174.7" y="158.3">24</text>
<text x="187.4" y="158.3">1</text>
<text x="193.4" y="158.3">HSCA5-R_170mm</text>
<text x="174.7" y="163.5">25</text>
<text x="187.4" y="163.5">2</text>
<text x="193.4" y="163.5">HSCA5-R_569.5mm</text>
<text x="174.7" y="174">27</text>
<text x="174.7" y="168.8">26</text>
<text x="187.4" y="174">2</text>
<text x="187.4" y="168.8">2</text>
<text x="193.4" y="174">HSCA5-R_218mm</text>
<text x="193.4" y="168.8">HSCA5-R_537.5mm</text>
<text x="174.7" y="179.3">28</text>
<text x="187.4" y="179.3">1</text>
<text x="193.4" y="179.3">Acrylic_or_Polycarbonate_Right_Cover</text>
<text x="174.7" y="185.1">29</text>
<text x="187.4" y="185.1">2</text>
<text x="193.4" y="185.1">Acrylic_or_Polycarbonate_SplitTop_Cover</text>
<text x="174.7" y="191">30</text>
<text x="187.4" y="191">1</text>
<text x="193.4" y="191">Acrylic_or_Polycarbonate_Cover_Door</text>
</g>
</svg>
